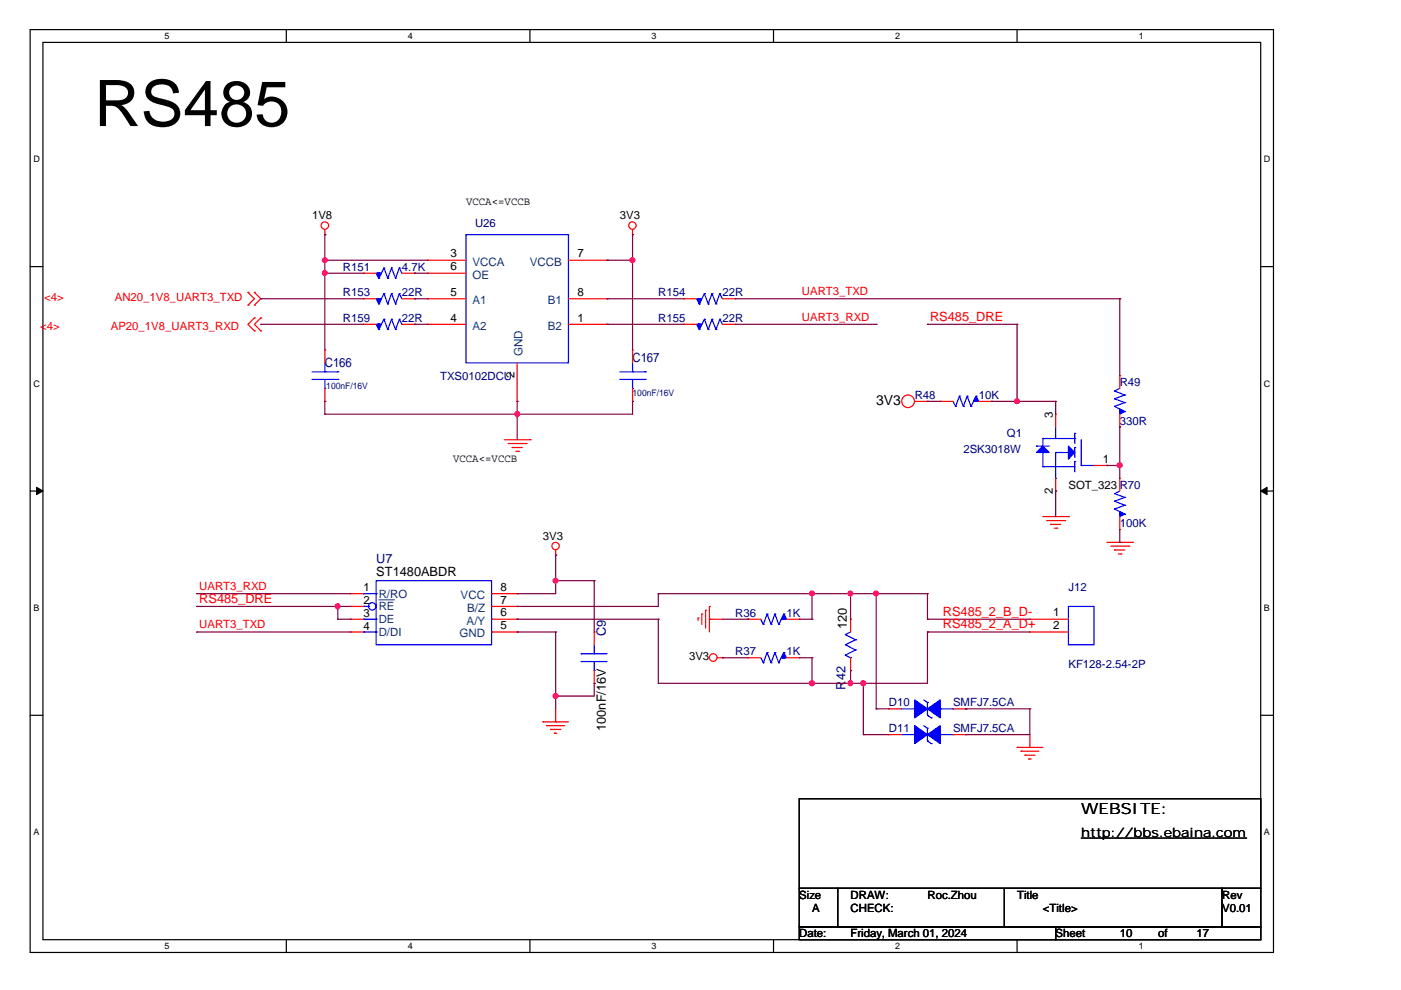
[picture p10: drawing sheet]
<svg xmlns="http://www.w3.org/2000/svg" width="297mm" height="210mm" viewBox="0 0 297 210" stroke-linecap="round" stroke-linejoin="round" font-family="sans-serif">
<path d="M6.4 6.3h263.6v195.6h-263.6zM9.1 9h258.2v190.2h-258.2z" fill="none" stroke="#000" stroke-width=".25"/>
<g fill="#fff">
<path d="M34.9 6.6h1v2.1h-1z"/>
<path d="M34.9 199.5h1v2.1h-1z"/>
</g>
<path d="M60.7 6.3v2.7M60.7 199.2v2.7" fill="none" stroke="#000" stroke-width=".25"/>
<g fill="#fff">
<path d="M86.5 6.6h1v2.1h-1z"/>
<path d="M86.5 199.5h1v2.1h-1z"/>
</g>
<path d="M112.4 6.3v2.7M112.4 199.2v2.7" fill="none" stroke="#000" stroke-width=".25"/>
<g fill="#fff">
<path d="M138.1 6.6h1.1v2.1h-1.1z"/>
<path d="M138.1 199.5h1.1v2.1h-1.1z"/>
</g>
<path d="M164 6.3v2.7M164 199.2v2.7" fill="none" stroke="#000" stroke-width=".25"/>
<g fill="#fff">
<path d="M189.8 6.6h1v2.1h-1z"/>
<path d="M189.8 199.5h1v2.1h-1z"/>
</g>
<path d="M215.6 6.3v2.7M215.6 199.2v2.7" fill="none" stroke="#000" stroke-width=".25"/>
<g fill="#fff">
<path d="M241.4 6.6h1.1v2.1h-1.1z"/>
<path d="M241.4 199.5h1.1v2.1h-1.1z"/>
<path d="M7.1 32.7h1.3v2.2h-1.3z"/>
<path d="M268 32.7h1.3v2.2h-1.3z"/>
<path d="M7.1 80.3h1.3v2.1h-1.3z"/>
<path d="M268 80.3h1.3v2.1h-1.3z"/>
</g>
<path d="M6.4 56.5h2.7M267.3 56.5h2.7" fill="none" stroke="#000" stroke-width=".25"/>
<g fill="#fff">
<path d="M7.1 127.9h1.2v2.1h-1.2z"/>
<path d="M268 127.9h1.2v2.1h-1.2z"/>
</g>
<path d="M6.4 104.1h2.7M267.3 104.1h2.7" fill="none" stroke="#000" stroke-width=".25"/>
<path d="M7.7 103.3l1.4 .8-1.4 .8zM267.3 104.1l1.3-.8v1.6z" fill="#000" stroke="#000" stroke-width=".21"/>
<g fill="#fff">
<path d="M7.1 175.4h1.2v2.1h-1.2z"/>
<path d="M268 175.4h1.2v2.1h-1.2z"/>
</g>
<path d="M6.4 151.7h2.7M267.3 151.7h2.7M169.5 169.3h97.8v19.1h-97.8zM169.5 188.4h8.1v8.1h-8.1zM169.5 196.5h54.3v2.7h-54.3zM177.6 188.4h81.5v8.1h-81.5zM212.9 196.5h.1M212.9 188.4v8.1M223.8 196.5h43.5v2.7h-43.5zM259.1 188.4h8.2v8.1h-8.2z" fill="none" stroke="#000" stroke-width=".25"/>
<g fill="none" stroke="#f00" stroke-width=".25">
<path d="M68.9 49.8h.1M68.9 48.7v1.1M77 57.9h.1M77 57.9h2.8M85.2 57.9h2.7M87.9 57.9h.1M90.6 55.2h.1M90.6 57.9h.1M90.6 55.2h8.2M90.6 57.9h8.2M120.5 55.2h8.2M128.7 55.2h.1"/>
<path d="M134.1 49.8h.1M134.1 48.7v1.1M52.6 62h.1M52.6 64.7h.1M52.6 62l1.3 1.3-1.3 1.4M53.9 64.7h.1M53.9 62h.1M53.9 67.4h.1M53.9 70.2h.1M53.9 62l1.4 1.3-1.4 1.4M53.9 67.4l-1.3 1.4 1.3 1.4M55.3 67.4h.1"/>
<path d="M55.3 70.2h.1M55.3 67.4l-1.4 1.4 1.4 1.4M68.9 74.2h.1M68.9 74.2v2.7M77 68.8h.1M77 63.3h.1M77 68.8h2.8M77 63.3h2.8M85.2 68.8h2.7M85.2 63.3h2.7M87.9 68.8h.1M87.9 63.3h.1"/>
<path d="M90.6 68.8h.1M90.6 63.3h.1M90.6 68.8h8.2M90.6 63.3h8.2M109.6 76.9v8.2M120.5 68.8h8.2M120.5 63.3h8.2M128.7 68.8h.1M128.7 63.3h.1M134.1 74.2h.1M134.1 74.2v2.7M145 68.8h.1"/>
<path d="M145 63.3h.1M145 68.8h2.7M145 63.3h2.7M153.2 68.8h2.7M153.2 63.3h2.7M155.9 68.8h.1M155.9 63.3h.1M237.4 79.6h.1M237.4 79.6v2.8M68.9 85.1h.1M68.9 82.4v2.7M106.9 93.2h5.5"/>
<path d="M107.7 94h3.8M108.6 94.9h.1M108.6 94.9h2.1M109.4 95.7h.5M109.6 85.1h.1M109.9 95.7h.1M111.5 94h.1M112.4 93.2h.1M134.1 85.1h.1M134.1 82.4v2.7M193.9 85.1h2.7M196.6 85.1h.1"/>
<path d="M199.3 85.1h.1M199.3 85.1h2.8M207.5 85.1h2.7M210.2 85.1h.1M223.8 87.8h.1M223.8 87.8v2.7M231.9 98.7h2.8M234.7 98.7h.1M237.4 90.5h.1M237.4 87.8v2.7M117.8 117.7h.1M117.8 116.6v1.1"/>
<path d="M221.1 109.5h5.4M221.9 110.4h3.8M222.7 111.2h.1M222.7 111.2h2.2M223.5 112h.6M223.8 104.1h.1M223.8 101.4v2.7M224.1 112h.1M225.7 110.4h.1M226.5 109.5h.1M234.7 115h5.4M235.5 115.8h3.8"/>
<path d="M236.3 116.6h.1M236.3 116.6h2.2M237.1 117.4h.6M237.4 112.3h.1M237.4 101.4h.1M237.4 101.4v2.7M237.4 109.5v2.8M237.7 117.4h.1M239.3 115.8h.1M240.1 115h.1M74.3 125.9h.1M74.3 128.6h.1"/>
<path d="M74.3 131.3h.1M74.3 134h.1M74.3 131.3h2.7M74.3 125.9h2.7M74.3 128.6h2.7M74.3 134h2.7M104.2 131.3h5.4M104.2 125.9h5.4M104.2 128.6h5.4M104.2 134h5.4M109.6 134h.1M109.6 131.3h.1"/>
<path d="M109.6 128.6h.1M109.6 125.9h.1M126 134h.1M126 134v2.7M148 131h.1M148 131v.5M148.8 130.2h.1M148.8 130.2v2.2M149.6 129.4h.1M149.6 129.4v3.8M150.4 128.6h.1M150.4 131.3h.1"/>
<path d="M150.4 128.6v5.4M150.4 131.3h2.8M152.1 139.5h1.1M153.2 139.5h.1M158.6 131.3h.1M158.6 139.5h.1M158.6 139.5h2.7M158.6 131.3h2.7M166.8 139.5h2.7M166.8 131.3h2.7M169.5 131.3h.1M169.5 139.5h.1"/>
<path d="M180.3 131.3h.1M180.3 131.3v2.7M180.3 139.5v2.7M218.4 131.3h.1M218.4 134h.1M218.4 131.3h8.1M218.4 134h8.1M115.1 153h.1M115.1 153h5.4M115.9 153.9h.1M115.9 153.9h3.8M116.7 154.7h.1"/>
<path d="M116.7 154.7h2.2M117.6 155.5h.1M117.6 155.5h.5M117.8 153h.1M117.8 150.3v2.7M126 144.9h.1M126 142.2v2.7M180.3 142.2h.1M188.5 155.8h.1M188.5 150.3h.1M188.5 155.8h2.7M188.5 150.3h2.7"/>
<path d="M202.1 155.8h2.7M202.1 150.3h2.7M204.8 155.8h.1M204.8 150.3h.1M215.6 158.5h.1M215.6 158.5h5.5M216.5 159.3h.1M216.5 159.3h3.8M218.4 158.5h.1M218.4 155.8v2.7M217.3 160.1h.1M217.3 160.1h2.2"/>
<path d="M218.1 160.9h.1M218.1 160.9h.6"/>
<circle cx="68.9" cy="47.8" r=".8"/>
<circle cx="134.1" cy="47.8" r=".78"/>
<circle cx="192.5" cy="85.1" r="1.34"/>
<circle cx="117.8" cy="115.8" r=".78"/>
<circle cx="151.2" cy="139.4" r=".81"/>
</g>
<path d="M229.2 177.7h35.1" fill="none" stroke="#000" stroke-width=".21"/>
<g fill="none" stroke="#00f" stroke-width=".25">
<path d="M80.3 59h.1M81.4 56.8h.1M81.4 56.8l-1.1 2.2M81.4 56.8l.8 2.2M82.2 59h.1M83 56.8h.1M83 56.8l.9 2.2M83 56.8l-.8 2.2M83.9 59h.1M84.7 56.8h.1M84.7 56.8l.5 1.1M84.7 56.8l-.8 2.2"/>
<path d="M98.8 49.8h21.7v27.1h-21.7zM66.2 78.8h5.4M68.9 78.8h.1M68.9 76.9v1.9M71.6 78.8h.1M80.3 69.9h.1M80.3 64.4h.1M81.4 67.7h.1M81.4 62.2h.1M81.4 67.7l-1.1 2.2M81.4 67.7l.8 2.2M81.4 62.2l-1.1 2.2"/>
<path d="M81.4 62.2l.8 2.2M82.2 69.9h.1M82.2 64.4h.1M83 67.7h.1M83 62.2h.1M83 67.7l.9 2.2M83 67.7l-.8 2.2M83 62.2l.9 2.2M83 62.2l-.8 2.2M83.9 69.9h.1M83.9 64.4h.1M84.7 67.7h.1"/>
<path d="M84.7 62.2h.1M84.7 67.7l.5 1.1M84.7 67.7l-.8 2.2M84.7 62.2l.5 1.1M84.7 62.2l-.8 2.2M131.4 78.8h5.4M134.1 78.8h.1M134.1 76.9v1.9M136.8 78.8h.1M148.3 69.9h.1M148.3 64.4h.1M149.4 67.7h.1"/>
<path d="M149.4 62.2h.1M149.4 67.7l-1.1 2.2M149.4 67.7l.8 2.2M149.4 62.2l-1.1 2.2M149.4 62.2l.8 2.2M150.2 69.9h.1M150.2 64.4h.1M151 67.7h.1M151 62.2h.1M151 67.7l.8 2.2M151 67.7l-.8 2.2M151 62.2l.8 2.2"/>
<path d="M151 62.2l-.8 2.2M151.8 69.9h.1M151.8 64.4h.1M152.6 67.7h.1M152.6 62.2h.1M152.6 67.7l.6 1.1M152.6 67.7l-.8 2.2M152.6 62.2l.6 1.1M152.6 62.2l-.8 2.2M66.2 80.4h5.4M68.9 82.4h.1M68.9 80.4v2"/>
<path d="M71.6 80.4h.1M131.4 80.4h5.4M134.1 82.4h.1M134.1 80.4v2M136.8 80.4h.1M202.1 85.1l.5 1.1M202.6 86.2h.1M203.4 84h.1M203.4 84l-.8 2.2M203.4 84l.9 2.2M204.3 86.2h.1M205.1 84h.1"/>
<path d="M205.1 84l-.8 2.2M205.1 84l.8 2.2M205.9 86.2h.1M207 84h.1M207 84l-1.1 2.2M219.8 94.6h.1M219.8 94.6h2.7M221.1 98.9h.1M221.1 95.9h.1M221.1 93h.1M221.1 98.9h6.8M221.1 93v1.6"/>
<path d="M221.1 95.9v3M221.1 93h6.8M223.8 93h.1M223.8 95.9h.1M223.8 90.5v2.5M223.8 95.9v5.5M223.8 95.9h2.7M227.9 97.8h.1M227.9 94.9h.1M227.9 91.9h.1M227.9 93h.1M227.9 91.9v2.1"/>
<path d="M227.9 94.9v2.1M227.9 97.8v2.2M229.2 98.7h.1M229.2 93.2v5.5M229.2 98.7h2.7M231.9 98.7h.1M236.3 82.9h.1M236.3 84.6h.1M236.3 86.2h.1M236.3 86.2l2.2 1.1M236.3 82.9l2.2 .8M236.3 84.6l2.2 .8"/>
<path d="M237.4 82.4l-1.1 .5M238.5 87.3h.1M238.5 83.7h.1M238.5 85.4h.1M238.5 83.7l-2.2 .9M238.5 85.4l-2.2 .8M223.8 101.4h.1M236.3 104.7h.1M236.3 106.3h.1M236.3 107.9h.1M236.3 107.9l2.2 1.1M236.3 104.7l2.2 .8"/>
<path d="M236.3 106.3l2.2 .8M237.4 104.1l-1.1 .6M238.5 109h.1M238.5 105.5h.1M238.5 107.1h.1M238.5 105.5l-2.2 .8M238.5 107.1l-2.2 .8M77 125.9h.1M77 128.6h.1M77 131.3h.1M77 134h.1M77 125.9h2.8"/>
<path d="M77 128.6h1.1M77 131.3h2.8M77 134h2.8M78.1 128.6h.1M79.8 123.1h24.4v13.6h-24.4zM79.8 125.9h.1M79.8 131.3h.1M79.8 134h.1M104.2 134h.1M104.2 131.3h.1M104.2 128.6h.1M104.2 125.9h.1"/>
<path d="M123.2 138.6h.1M123.2 138.6h5.5M126 138.6h.1M126 136.7v1.9M161.3 131.3l.5 1.1M161.3 139.5l.5 1M161.8 132.4h.1M162.6 130.2h.1M162.6 138.4h.1M162.6 130.2l-.8 2.2M162.6 130.2l.9 2.2M162.6 138.4l-.8 2.1"/>
<path d="M162.6 138.4l.9 2.1M163.5 132.4h.1M164.3 130.2h.1M164.3 138.4h.1M164.3 130.2l-.8 2.2M164.3 130.2l.8 2.2M164.3 138.4l-.8 2.1M164.3 138.4l.8 2.1M165.1 132.4h.1M166.2 130.2h.1M166.2 138.4h.1M166.2 130.2l-1.1 2.2"/>
<path d="M166.2 138.4l-1.1 2.1M179.2 134.5h.1M179.2 138.9h.1M179.2 136.7h.1M179.2 134.5l2.2 1.2M179.2 136.7l2.2 1.1M179.2 138.9l1.1 .6M180.3 139.5h.1M180.3 134l-1.1 .5M181.4 135.7h.1M181.4 137.8h.1M181.4 137.8l-2.2 1.1"/>
<path d="M181.4 135.7l-2.2 1M226.5 128.6h5.4v8.1h-5.4zM123.2 140.3h.1M123.2 140.3h5.5M126 142.2h.1M126 140.3v1.9M161.8 140.5h.1M163.5 140.5h.1M165.1 140.5h.1M191.2 155.8h2.7M191.2 150.3h2.7M193.9 155.8h.1"/>
<path d="M193.9 150.3h.1M195.8 153.9l.8 .5M195.8 148.4l.8 .5M196.6 154.4h.1M196.6 157.1h.1M196.6 148.9h.1M196.6 151.7h.1M196.6 155.8h5.5M196.6 148.9v2.8M196.6 154.4v2.7M196.6 157.1l.8 .6M196.6 150.3h5.5"/>
<path d="M196.6 151.7l.8 .5M197.4 157.7h.1M197.4 152.2h.1M199.3 155.8h.1M199.3 150.3h.1M202.1 155.8h.1M202.1 150.3h.1"/>
<circle cx="78.9" cy="128.6" r=".78"/>
</g>
<g fill="#00f" stroke="#00f" stroke-width=".25">
<path d="M166.2 130.2l.6 1.1h-1.1z" fill-rule="evenodd"/>
<path d="M79.8 68.8h1.1l-.6 1.1z" fill-rule="evenodd"/>
<path d="M147.7 68.8h1.1l-.5 1.1z" fill-rule="evenodd"/>
<path d="M193.9 153.9l2.7 1.9-2.7 1.9z" fill-rule="evenodd"/>
<path d="M196.6 155.8l2.7-1.9v3.8z" fill-rule="evenodd"/>
<path d="M166.2 138.4l.6 1.1h-1.1z" fill-rule="evenodd"/>
<path d="M207 84l.5 1.1h-1.1z" fill-rule="evenodd"/>
<path d="M79.8 57.9h1.1l-.6 1.1z" fill-rule="evenodd"/>
<path d="M237.4 86.7l1.1 .6-1.1 .5z" fill-rule="evenodd"/>
<path d="M237.4 108.5l1.1 .5-1.1 .5z" fill-rule="evenodd"/>
<path d="M193.9 148.4l2.7 1.9-2.7 1.9z" fill-rule="evenodd"/>
<path d="M196.6 150.3l2.7-1.9v3.8z" fill-rule="evenodd"/>
<path d="M79.8 63.3h1.1l-.6 1.1z" fill-rule="evenodd"/>
<path d="M147.7 63.3h1.1l-.5 1.1z" fill-rule="evenodd"/>
<path d="M226.5 94.6l1.4 1.3-1.4 1.4z" fill-rule="evenodd"/>
<path d="M219.8 95.9l1.3-1.3 1.4 1.3z" fill-rule="evenodd"/>
</g>
<path d="M80.3 127.2h3.4" fill="none" stroke="#004080" stroke-width=".21"/>
<g fill="none" stroke="#800040" stroke-width=".25">
<path d="M68.9 49.8h.1M68.9 55.2h.1M68.9 57.9h.1M68.9 49.8v24.4M68.9 55.2h21.7M68.9 57.9h8.1M87.9 57.9h.1M87.9 57.9h2.7M128.7 55.2h.1M128.7 55.2h5.4M134.1 49.8h.1M134.1 55.2h.1"/>
<path d="M134.1 49.8v24.4M55.3 63.3h.1M55.3 68.8h.1M55.3 63.3h21.7M55.3 68.8h21.7M87.9 63.3h.1M87.9 68.8h.1M87.9 63.3h2.7M87.9 68.8h2.7M128.7 63.3h.1M128.7 68.8h.1M128.7 63.3h16.3"/>
<path d="M128.7 68.8h16.3M155.9 63.3h81.5M155.9 68.8h29.9M185.8 68.8h.1M196.6 68.8h.1M196.6 68.8h19M215.6 68.8h.1M215.6 68.8v16.3M237.4 63.3h.1M237.4 63.3v16.3M68.9 85.1h.1M68.9 87.8h.1"/>
<path d="M68.9 85.1v2.7M109.6 85.1h.1M109.6 87.8h.1M109.6 85.1v8.1M134.1 85.1h.1M134.1 85.1v2.7h-65.2M196.6 85.1h.1M196.6 85.1h2.7M210.2 85.1h.1M210.2 85.1h13.6M215.6 85.1h.1M223.8 85.1h.1"/>
<path d="M223.8 85.1v2.7M234.7 98.7h.1M234.7 98.7h2.7M237.4 90.5h.1M237.4 98.7h.1M237.4 90.5v10.9M117.8 117.7h.1M117.8 117.7v8.2h-8.2M223.8 104.1h.1M223.8 104.1v5.4M237.4 115h.1M237.4 112.3v2.7"/>
<path d="M41.7 125.9h.1M41.7 128.6h.1M41.7 134h.1M41.7 125.9h32.6M41.7 128.6h32.6M41.7 134h32.6M71.6 128.6h.1M71.6 131.3h.1M71.6 128.6v2.7M71.6 131.3h2.7M109.6 125.9h.1M109.6 128.6h.1"/>
<path d="M109.6 131.3h.1M109.6 134h.1M109.6 131.3h30M109.6 134h8.2M117.8 123.1h.1M117.8 134h.1M117.8 134v16.3M117.8 123.1h8.2M126 123.1h.1M126 123.1v10.9M139.6 125.9h.1M139.6 131.3h.1"/>
<path d="M139.6 125.9h57M139.6 125.9v2.7h-30M139.6 131.3v13.6h57v-10.9M153.2 139.5h.1M153.2 131.3h5.4M153.2 139.5h5.4M158.6 131.3h.1M169.5 131.3h2.7M169.5 139.5h2.7M172.2 125.9h.1M172.2 131.3h.1M172.2 139.5h.1"/>
<path d="M172.2 125.9v5.4M172.2 139.5v5.4M180.3 125.9h.1M180.3 125.9v5.4M185.8 125.9h.1M185.8 125.9v24.4M196.6 125.9h.1M196.6 131.3h.1M196.6 134h.1M196.6 125.9v5.4M196.6 131.3h21.8M196.6 134h21.8"/>
<path d="M117.8 147.6h.1M126 144.9h.1M126 144.9v2.7h-8.2M172.2 144.9h.1M180.3 142.2h.1M180.3 144.9h.1M180.3 142.2v2.7M183 144.9h.1M183 155.8h.1M183 144.9v10.9M183 155.8h5.5M185.8 150.3h.1"/>
<path d="M185.8 150.3h2.7M204.8 150.3h.1M204.8 155.8h.1M204.8 150.3h13.6M218.4 150.3h.1M218.4 150.3v5.5h-13.6"/>
</g>
<g fill="#f0f" stroke="#f0f" stroke-width=".25">
<circle cx="68.9" cy="55.2" r=".51"/>
<circle cx="134.1" cy="55.2" r=".52"/>
<circle cx="68.9" cy="57.9" r=".51"/>
<circle cx="109.6" cy="87.8" r=".52"/>
<circle cx="117.8" cy="123.1" r=".52"/>
<circle cx="172.2" cy="125.8" r=".52"/>
<circle cx="185.7" cy="125.8" r=".52"/>
<circle cx="71.6" cy="128.6" r=".52"/>
<circle cx="172.1" cy="144.9" r=".54"/>
<circle cx="183" cy="144.9" r=".54"/>
<circle cx="117.8" cy="147.6" r=".54"/>
<circle cx="215.6" cy="85.1" r=".52"/>
<circle cx="237.4" cy="98.6" r=".52"/>
<circle cx="180.3" cy="125.8" r=".51"/>
<circle cx="180.3" cy="144.9" r=".52"/>
</g>
<text font-size="13.6" x="20" y="26.7">RS485</text>
<text font-size="3.3" x="229.2" y="172.6">WEBSITE:</text>
<text font-size="3" x="185.8" y="85.9">3V3</text>
<g font-size="2.7" fill="#f00">
<text x="197.2" y="68">RS485_DRE</text>
<text x="42.2" y="127.8">RS485_DRE</text>
<text x="199.9" y="130.5">RS485_2_B_D-</text>
<text x="199.9" y="133.2">RS485_2_A_D+</text>
</g>
<g font-size="2.7" fill="#000080">
<text x="68.9" y="77.7">C166</text>
<text x="134.1" y="76.7">C167</text>
<text x="79.8" y="119.4">U7</text>
<text x="128.5" y="134.8" transform="rotate(-90 128.5 134.8)">C9</text>
<text x="179.3" y="146.2" transform="rotate(-90 179.3 146.2)">R42</text>
</g>
<g font-size="2.7">
<text x="79.8" y="122.1">ST1480ABDR</text>
<text x="179.6" y="133.4" transform="rotate(-90 179.6 133.4)">120</text>
<text x="128.5" y="155" transform="rotate(-90 128.5 155)">100nF/16V</text>
<text x="229.2" y="177.5">http://bbs.ebaina.com</text>
</g>
<g font-size="2.5">
<text x="95.5" y="54.6">3</text>
<text x="95.5" y="57.3">6</text>
<text x="122.4" y="54.6">7</text>
<text x="95.5" y="62.8">5</text>
<text x="122.4" y="62.8">8</text>
<text x="95.5" y="68.2">4</text>
<text x="122.4" y="68.2">1</text>
<text x="109.1" y="80.2" transform="rotate(-90 109.1 80.2)">2</text>
<text x="223.2" y="88.6" transform="rotate(-90 223.2 88.6)">3</text>
<text x="233.8" y="98.1">1</text>
<text x="223.2" y="104.7" transform="rotate(-90 223.2 104.7)">2</text>
<text x="106.1" y="125.3">8</text>
<text x="106.1" y="130.7">6</text>
<text x="106.1" y="128">7</text>
<text x="223.3" y="130.7">1</text>
<text x="106.1" y="133.4">5</text>
<text x="223.3" y="133.4">2</text>
</g>
<g font-size="2.5" fill="#004080">
<text x="100.2" y="56.3">VCCA</text>
<text x="100.2" y="59.1">OE</text>
<text x="112.3" y="56.3">VCCB</text>
<text x="100.2" y="64.5">A1</text>
<text x="116.2" y="64.5">B1</text>
<text x="100.2" y="69.9">A2</text>
<text x="116.2" y="69.9">B2</text>
<text x="110.8" y="75.6" transform="rotate(-90 110.8 75.6)">GND</text>
<text x="97.7" y="127">VCC</text>
<text x="99.1" y="129.7">B/Z</text>
<text x="97.4" y="135.1">GND</text>
<text x="98.9" y="132.4">A/Y</text>
</g>
<g font-size="2.4">
<text x="66.2" y="46.5">1V8</text>
<text x="98.8" y="43.5">VCCA&lt;=VCCB</text>
<text x="131.4" y="46.5">3V3</text>
<text x="96.1" y="97.9">VCCA&lt;=VCCB</text>
<text x="226.5" y="103.6">SOT_323</text>
<text x="115.1" y="114.5">3V3</text>
<text x="77" y="125.3">1</text>
<text x="77" y="128.1">2</text>
<text x="77" y="130.8">3</text>
<text x="77" y="133.5">4</text>
<text x="146.1" y="140">3V3</text>
<text x="169.5" y="190.6">Size</text>
<text x="180.3" y="190.6">DRAW:</text>
<text x="196.6" y="190.6">Roc.Zhou</text>
<text x="215.6" y="190.6">Title</text>
<text x="259.1" y="190.6">Rev</text>
<text x="172.2" y="193.3">A</text>
<text x="180.3" y="193.3">CHECK:</text>
<text x="221.1" y="193.3">&lt;Title&gt;</text>
<text x="259.1" y="193.3">V0.01</text>
<text x="169.5" y="198.7">Date:</text>
<text x="180.3" y="198.7">Friday, March 01, 2024</text>
<text x="223.8" y="198.7">Sheet</text>
<text x="237.4" y="198.7">10</text>
<text x="245.5" y="198.7">of</text>
<text x="253.7" y="198.7">17</text>
</g>
<g font-size="2.4" fill="#000080">
<text x="100.7" y="48.1">U26</text>
<text x="72.7" y="57.4">R151</text>
<text x="85.2" y="57.4">4.7K</text>
<text x="72.7" y="62.8">R153</text>
<text x="85.2" y="62.8">22R</text>
<text x="139.6" y="62.8">R154</text>
<text x="153.2" y="62.8">22R</text>
<text x="72.7" y="68.3">R159</text>
<text x="85.2" y="68.3">22R</text>
<text x="139.6" y="68.3">R155</text>
<text x="153.2" y="68.3">22R</text>
<text x="93.3" y="80.5">TXS0102DCU</text>
<text x="237.4" y="81.8">R49</text>
<text x="193.9" y="84.6">R48</text>
<text x="207.5" y="84.6">10K</text>
<text x="204.3" y="96">2SK3018W</text>
<text x="213.5" y="92.7">Q1</text>
<text x="237.4" y="90">330R</text>
<text x="237.4" y="103.6">R70</text>
<text x="237.4" y="111.7">100K</text>
<text x="226.5" y="125.3">J12</text>
<text x="155.9" y="130.8">R36</text>
<text x="166.8" y="130.8">1K</text>
<text x="155.9" y="138.9">R37</text>
<text x="166.8" y="138.9">1K</text>
<text x="226.5" y="141.7">KF128-2.54-2P</text>
<text x="188.5" y="149.8">D10</text>
<text x="202.1" y="149.8">SMFJ7.5CA</text>
<text x="188.5" y="155.3">D11</text>
<text x="202.1" y="155.3">SMFJ7.5CA</text>
</g>
<g font-size="2.4" fill="#f00">
<text x="9.4" y="63.9">&lt;4&gt;</text>
<text x="24.3" y="63.9">AN20_1V8_UART3_TXD</text>
<text x="170" y="62.6">UART3_TXD</text>
<text x="8.6" y="69.9">&lt;4&gt;</text>
<text x="23.5" y="69.9">AP20_1V8_UART3_RXD</text>
<text x="170" y="68">UART3_RXD</text>
<text x="42.2" y="125.1">UART3_RXD</text>
<text x="42.2" y="133.2">UART3_TXD</text>
</g>
<g font-size="2.4" fill="#004080">
<text x="80.3" y="126.7">R/RO</text>
<text x="80.3" y="129.4">RE</text>
<text x="80.3" y="132.1">DE</text>
<text x="80.3" y="134.8">D/DI</text>
</g>
<g font-size="1.9">
<text x="34.9" y="8.3">5</text>
<text x="86.5" y="8.3">4</text>
<text x="138.1" y="8.3">3</text>
<text x="189.8" y="8.3">2</text>
<text x="241.4" y="8.3">1</text>
<text x="7.1" y="34.4">D</text>
<text x="268" y="34.4">D</text>
<text x="7.1" y="82">C</text>
<text x="268" y="82">C</text>
<text x="7.1" y="129.6">B</text>
<text x="268" y="129.6">B</text>
<text x="7.1" y="177.1">A</text>
<text x="268" y="177.1">A</text>
<text x="34.9" y="201.2">5</text>
<text x="86.5" y="201.2">4</text>
<text x="138.1" y="201.2">3</text>
<text x="189.8" y="201.2">2</text>
<text x="241.4" y="201.2">1</text>
</g>
<g font-size="1.9" fill="#000080">
<text x="69.2" y="82.4">100nF/16V</text>
<text x="134.1" y="84">100nF/16V</text>
</g>
</svg>
